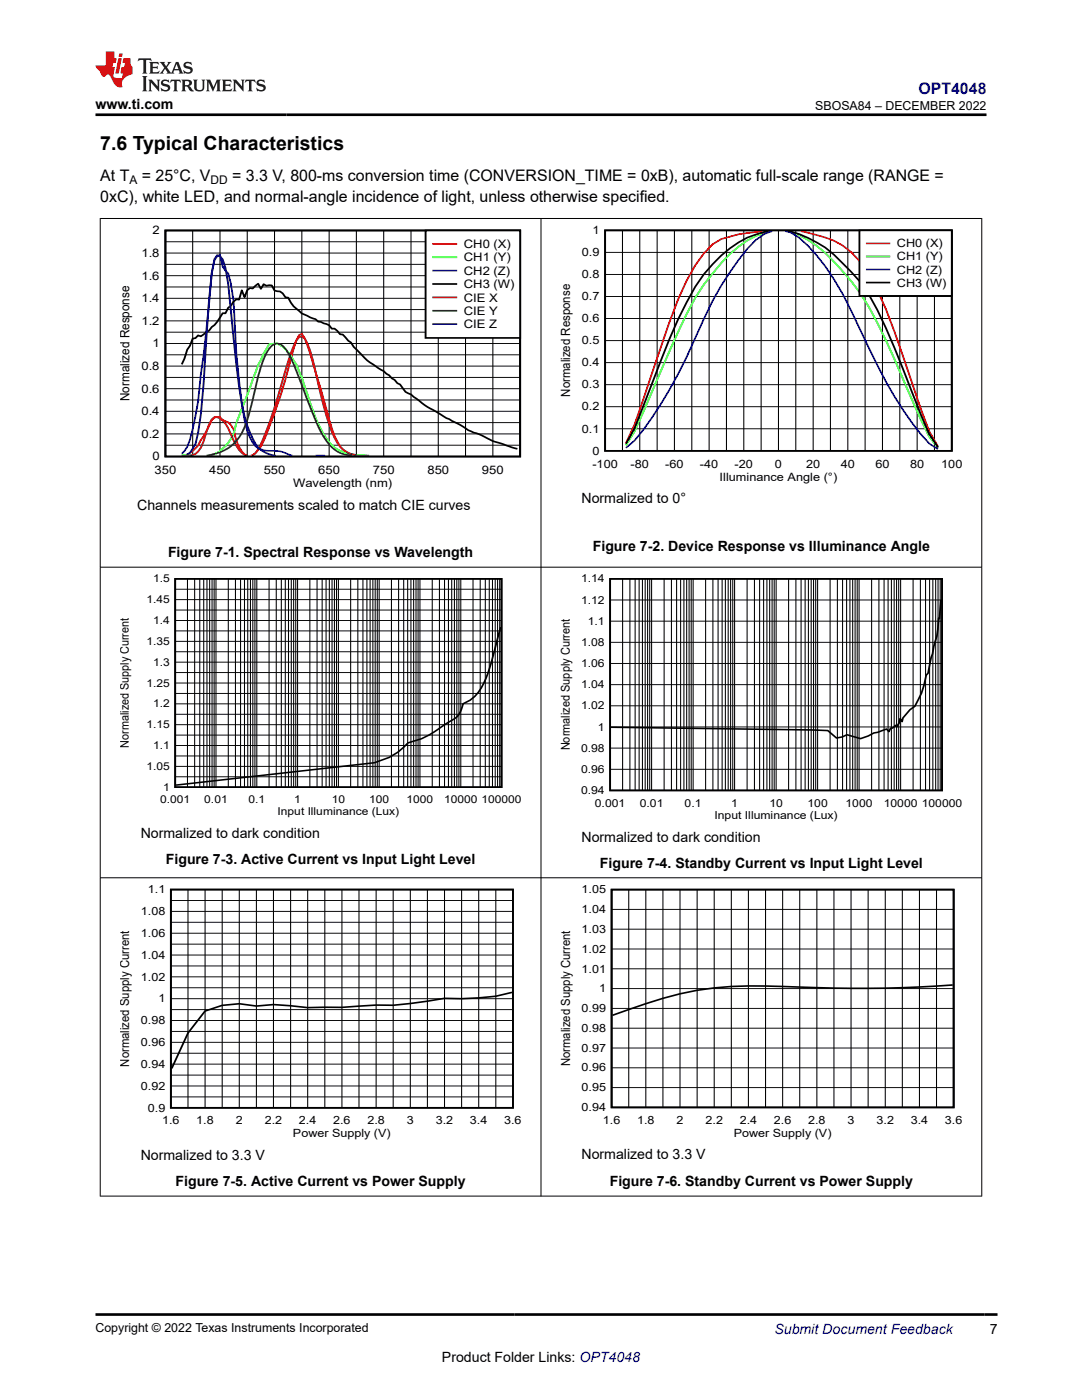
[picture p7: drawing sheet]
<svg xmlns="http://www.w3.org/2000/svg" width="216mm" height="279mm" viewBox="0 0 216 279" stroke-linecap="round" stroke-linejoin="round" font-family="sans-serif">
<path d="M33 46h70.8v45.1h-70.8zM36.3 72.7l.5-1.1 .6-1.8 .5-.8 .5-1.4 .6-.1 .5-.6 .6 .2 1.6-1.1 .6-.7a7.5 7.5 0 0 0 2.1-2.8h.6l.5-1.1 .6-.4 .5-.8 .6-.5 .5 .1 .6-1.9 .5 1.4 .5-1.4 .6-.4 .5 .1 1.1-1 .6 1 .5-.9 .6 .3h1l.6 1 1.1 .2 .5 .4 .6 .7 .5 .1a8.6 8.6 0 0 0 4.9 4.1l.6 .2 .5 .5h.5l1.7 .7 .5 .7h.6l1.1 1.1 .5 .1 1.1 1.2 .5 .4 .6 .8a21.5 21.5 0 0 0 4.9 4.3l1.1 .6 1.1 .8 .5 .6 .5 .3 .6 .7 .5 .2 1.1 1.5 1.1 .5a42.3 42.3 0 0 0 8.2 5.3l1.6 .8a14.5 14.5 0 0 0 4.4 2.1 23.5 23.5 0 0 0 5.4 2.2l1.6 .5" fill="none" stroke="#000" stroke-width=".36"/>
<g fill="none" stroke="#000" stroke-width=".2">
<path d="M33 59.5h70.8M33 57.3h70.8M33 55h70.8M33 52.8h70.8M33 50.5h70.8M33 48.3h70.8M38.4 46v45.1M43.9 46v45.1M49.3 46v45.1M54.8 46v45.1M60.2 46v45.1M65.7 46v45.1"/>
<path d="M71.1 46v45.1M76.6 46v45.1M82 46v45.1M87.5 46v45.1M92.9 46v45.1M98.3 46v45.1M33 79.8h70.8M33 77.6h70.8M33 75.3h70.8M33 73.1h70.8M33 70.8h70.8M33 68.6h70.8"/>
<path d="M33 66.3h70.8M33 64h70.8M33 61.8h70.8M33 88.9h70.8M33 86.6h70.8M33 84.3h70.8M33 82.1h70.8"/>
</g>
<path d="M36.3 90.9a4.3 4.3 0 0 0 3.8-3.1l1.1-1.7 1.1-2.3a1.31 1.31 0 0 1 2.1 0 2.93 2.93 0 0 1 2.2 1.9 8.7 8.7 0 0 0 2.2 5l.5 .2M50 90.9a3.7 3.7 0 0 0 2.1-1.8 111.7 111.7 0 0 0 6.5-19.6l.5-1.6 .6-1 .5-.3a21.7 21.7 0 0 1 2.2 5.7l2.7 9.4a26.1 26.1 0 0 0 2.8 7.4 4.6 4.6 0 0 0 3.8 1.8" fill="none" stroke="#f00" stroke-width=".36"/>
<path d="M36.3 90.8l2.3 .1M41.6 90.9a5.8 5.8 0 0 0 3.9-2.5l1.1-1.8 .6-2.2 4.3-11.6 2.2-4.1a3.1 3.1 0 0 1 2.7 .5 12 12 0 0 1 3.3 4.9l.5 1.3a58.7 58.7 0 0 0 4.4 11.3 7.6 7.6 0 0 0 7.1 4.1l2 .1" fill="none" stroke="#0f0" stroke-width=".36"/>
<path d="M36.3 90.5l1.1-1.3a48.7 48.7 0 0 0 2.7-14.5 344.8 344.8 0 0 0 2.2-20.2l.5-2.6 .6-.8 .5-.2 .5 2.3 1.1 1.3 .6 2.1 .5 3.6a170.7 170.7 0 0 0 2.2 23.7 10.8 10.8 0 0 0 2.2 5.2 6.3 6.3 0 0 0 4.3 .9l1.1 .2 2 .7M63 90.9h1.9" fill="none" stroke="#00f" stroke-width=".36"/>
<path d="M37.9 90.9a2.62 2.62 0 0 0 2.2-1.5l1.6-4.7 .6-1a1.35 1.35 0 0 1 2.1 .2 10.8 10.8 0 0 1 2.2 4 5.1 5.1 0 0 0 2.6 3M71.1 90.9a5.5 5.5 0 0 1-4.3-3.5 85.4 85.4 0 0 1-4.4-15.6l-1.1-3.3-.5-1-.6-.4-.5 .2a12.9 12.9 0 0 0-2.2 4.8 125.1 125.1 0 0 1-5.4 16.5 3.6 3.6 0 0 1-1.8 2.3" fill="none" stroke="#800000" stroke-width=".36"/>
<path d="M41.2 90.9a9.1 9.1 0 0 0 8.1-7.1l1.1-4a43.1 43.1 0 0 1 2.8-9.3 2.45 2.45 0 0 1 2.7-1.8 5.8 5.8 0 0 1 2.1 2.8l2.2 5.4a79.9 79.9 0 0 0 4.4 10.2 6.6 6.6 0 0 0 5.6 3.8" fill="none" stroke="#008000" stroke-width=".36"/>
<path d="M37.4 90.7l.5-.3 1.1-1.8 .5-2.2 .6-3.7 .5-6.1 1.1-16.7 .6-5.4 .5-2.8 .6-.8 .5 .2 .5 .7 .6 1.6 .5 3.2 .6 5.4a191.3 191.3 0 0 0 2.7 21.1 20.5 20.5 0 0 0 2.7 6.2l1.7 1.1 1.8 .5" fill="none" stroke="#000080" stroke-width=".36"/>
<path d="M84.9 46h18.9v21.4h-18.9z" fill-rule="evenodd" fill="#fff"/>
<path d="M84.9 46h18.9v21.4h-18.9zM86.4 56.7h4.6" fill="none" stroke="#000" stroke-width=".36"/>
<path d="M86.4 48.7h4.6" fill="none" stroke="#f00" stroke-width=".36"/>
<path d="M86.4 51.3h4.6" fill="none" stroke="#0f0" stroke-width=".36"/>
<path d="M86.4 54h4.6" fill="none" stroke="#00f" stroke-width=".36"/>
<path d="M86.4 59.3h4.6" fill="none" stroke="#800000" stroke-width=".36"/>
<path d="M86.4 62h4.6" fill="none" stroke="#008000" stroke-width=".36"/>
<path d="M86.4 64.7h4.6" fill="none" stroke="#000080" stroke-width=".36"/>
<path d="M120.7 46h69.2v44h-69.2zM153.3 46.1a17.6 17.6 0 0 0-9.4 4.9 29.7 29.7 0 0 0-6.9 9.4 135.9 135.9 0 0 0-6.9 16.2l-3.5 8.9-1.7 3.1M157.3 46.1a20.9 20.9 0 0 1 10.8 6.4 28.5 28.5 0 0 1 7 9.3 232 232 0 0 1 8.6 20.8l1.7 4 1.8 2.6" fill="none" stroke="#000" stroke-width=".35"/>
<g fill="none" stroke="#000" stroke-width=".2">
<path d="M120.7 59.2h69.2M120.7 54.8h69.2M120.7 50.4h69.2M124.2 46v44M127.7 46v44M131.1 46v44M134.6 46v44M138 46v44M141.5 46v44M145 46v44M148.4 46v44M151.9 46v44"/>
<path d="M155.3 46v44M158.8 46v44M162.3 46v44M165.7 46v44M169.2 46v44M172.6 46v44M176.1 46v44M179.5 46v44M183 46v44M186.5 46v44M120.7 76.8h69.2M120.7 72.4h69.2"/>
<path d="M120.7 68h69.2M120.7 63.6h69.2M120.7 85.6h69.2M120.7 81.2h69.2"/>
</g>
<path d="M152 46.1l-1.2 .2a24.5 24.5 0 0 0-6.9 1.4l-1.7 1.1a29.3 29.3 0 0 0-6.9 11l-1.8 4.6-6.9 20.3-1.7 3.8M159.8 46.1l1.4 .4a19.3 19.3 0 0 1 8.7 3.8 33.4 33.4 0 0 1 6.9 11.4l1.7 4.6 5.2 15.2 1.7 4.6 1.8 3" fill="none" stroke="#f00" stroke-width=".35"/>
<path d="M153.8 46.1a17.9 17.9 0 0 0-9.9 6.4 44.6 44.6 0 0 0-8.6 13.8l-8.7 19.8-1.7 2.8M157.1 46.1a16 16 0 0 1 7.6 4.4 50.7 50.7 0 0 1 12.1 17.4l6.9 15.7 1.7 3.5 1.8 2.3" fill="none" stroke="#0f0" stroke-width=".35"/>
<path d="M154.1 46.1l-1.5 .6-1.8 1.2a49.9 49.9 0 0 0-8.6 12.1l-1.7 3.6a125.1 125.1 0 0 1-8.7 17.1l-3.5 5.1-1.7 2.1-1.7 1.5M156.7 46.1l1.1 .3 1.7 1a42.8 42.8 0 0 1 10.4 14.7l1.7 3.6a96.3 96.3 0 0 0 12.1 20.9l1.7 1.9 1.8 1.1" fill="none" stroke="#00f" stroke-width=".35"/>
<path d="M171.5 46h18.4v13h-18.4z" fill-rule="evenodd" fill="#fff"/>
<path d="M171.5 46h18.4v13h-18.4zM173 56.4h4.5M122 177.5h68.3v43.5h-68.3zM190.1 196.6a302.7 302.7 0 0 1-37.3 .2 65.7 65.7 0 0 0-27.3 4.7l-3.3 1.1" fill="none" stroke="#000" stroke-width=".35"/>
<path d="M173 48.6h4.5" fill="none" stroke="#f00" stroke-width=".35"/>
<path d="M173 51.2h4.5" fill="none" stroke="#0f0" stroke-width=".35"/>
<path d="M173 53.8h4.5" fill="none" stroke="#00f" stroke-width=".35"/>
<path d="M35 115.5h65.1v41.6h-65.1zM121.7 115.5h66.3v42.2h-66.3zM99.9 125.2l-1 3.9a36.5 36.5 0 0 1-2.9 8.2 6.9 6.9 0 0 1-3.6 3.2 4.3 4.3 0 0 1-2.8 3.6l-2.1 1.4a15.9 15.9 0 0 1-6.1 2.8 12.4 12.4 0 0 1-6.7 3.9l-39.6 4.5M187.8 120.1l-.1-.2-.2 3.5h-.2a14.9 14.9 0 0 1-1 5.6l-1.1 5.4-.4 .3a15.9 15.9 0 0 1-2.2 6.3l-1 .6-1.4 1.7-.2 .7-.4-.6-.2 .9-.5 .8-.2-.3-.6 .5h-.4l-.3 .7-.5-.5-1.7 .6-.9 .2-1 .6-1.6 .5-2.7-.8-.9 .5-1.2 .2-1.7-1.5-43.3-.7" fill="none" stroke="#000" stroke-width=".33"/>
<g fill="none" stroke="#000" stroke-width=".2">
<path d="M19.9 43.6h176.1M20 43.5v195.3M107.9 43.5v195.3M195.9 43.5v195.3M19.9 113.2h176.1M35 119.7h65.1M35 117.6h65.1M37.4 115.5v41.6M38.8 115.5v41.6M39.9 115.5v41.6M40.7 115.5v41.6M41.3 115.5v41.6"/>
<path d="M41.8 115.5v41.6M42.3 115.5v41.6M42.7 115.5v41.6M43.1 115.5v41.6M45.6 115.5v41.6M47 115.5v41.6M48 115.5v41.6M48.8 115.5v41.6M49.4 115.5v41.6M50 115.5v41.6M50.4 115.5v41.6M50.9 115.5v41.6"/>
<path d="M51.2 115.5v41.6M53.7 115.5v41.6M55.1 115.5v41.6M56.1 115.5v41.6M56.9 115.5v41.6M57.6 115.5v41.6M58.1 115.5v41.6M58.6 115.5v41.6M59 115.5v41.6M59.4 115.5v41.6M61.8 115.5v41.6M63.3 115.5v41.6"/>
<path d="M64.3 115.5v41.6M65.1 115.5v41.6M65.7 115.5v41.6M66.3 115.5v41.6M66.7 115.5v41.6M67.1 115.5v41.6M67.5 115.5v41.6M70 115.5v41.6M71.4 115.5v41.6M72.4 115.5v41.6M73.2 115.5v41.6M73.8 115.5v41.6"/>
<path d="M74.4 115.5v41.6M74.9 115.5v41.6M75.3 115.5v41.6M75.7 115.5v41.6M78.1 115.5v41.6M79.5 115.5v41.6M80.6 115.5v41.6M81.3 115.5v41.6M82 115.5v41.6M82.5 115.5v41.6M83 115.5v41.6M83.4 115.5v41.6"/>
<path d="M83.8 115.5v41.6M86.2 115.5v41.6M87.7 115.5v41.6M88.7 115.5v41.6M89.5 115.5v41.6M90.1 115.5v41.6M90.7 115.5v41.6M91.2 115.5v41.6M91.6 115.5v41.6M91.9 115.5v41.6M94.4 115.5v41.6M95.8 115.5v41.6"/>
<path d="M96.8 115.5v41.6M97.6 115.5v41.6M98.3 115.5v41.6M98.8 115.5v41.6M99.3 115.5v41.6M99.7 115.5v41.6M121.7 119.7h66.3M124.2 115.5v42.3M125.7 115.5v42.3M126.7 115.5v42.3M127.5 115.5v42.3M128.2 115.5v42.3"/>
<path d="M128.7 115.5v42.3M129.2 115.5v42.3M129.6 115.5v42.3M130 115.5v42.3M132.5 115.5v42.3M134 115.5v42.3M135 115.5v42.3M135.8 115.5v42.3M136.5 115.5v42.3M137 115.5v42.3M137.5 115.5v42.3M137.9 115.5v42.3"/>
<path d="M138.3 115.5v42.3M140.8 115.5v42.3M142.3 115.5v42.3M143.3 115.5v42.3M144.1 115.5v42.3M144.7 115.5v42.3M145.3 115.5v42.3M145.8 115.5v42.3M146.2 115.5v42.3M146.6 115.5v42.3M149.1 115.5v42.3M150.5 115.5v42.3"/>
<path d="M151.6 115.5v42.3M152.4 115.5v42.3M153 115.5v42.3M153.6 115.5v42.3M154.1 115.5v42.3M154.5 115.5v42.3M154.9 115.5v42.3M157.4 115.5v42.3M158.8 115.5v42.3M159.8 115.5v42.3M160.7 115.5v42.3M161.3 115.5v42.3"/>
<path d="M161.9 115.5v42.3M162.3 115.5v42.3M162.8 115.5v42.3M163.1 115.5v42.3M165.6 115.5v42.3M167.1 115.5v42.3M168.1 115.5v42.3M168.9 115.5v42.3M169.6 115.5v42.3M170.1 115.5v42.3M170.6 115.5v42.3M171 115.5v42.3"/>
<path d="M171.4 115.5v42.3M173.9 115.5v42.3M175.4 115.5v42.3M176.4 115.5v42.3M177.2 115.5v42.3M177.9 115.5v42.3M178.4 115.5v42.3M178.9 115.5v42.3M179.3 115.5v42.3M179.7 115.5v42.3M182.2 115.5v42.3M183.7 115.5v42.3"/>
<path d="M184.7 115.5v42.3M185.5 115.5v42.3M186.1 115.5v42.3M186.7 115.5v42.3M187.2 115.5v42.3M187.6 115.5v42.3M35 138.4h65.1M35 136.3h65.1M35 134.2h65.1M35 132.1h65.1M35 130.1h65.1M35 128h65.1"/>
<path d="M35 125.9h65.1M35 123.8h65.1M35 121.7h65.1M121.7 136.6h66.3M121.7 132.4h66.3M121.7 128.2h66.3M121.7 124h66.3M35 155h65.1M35 152.9h65.1M35 150.9h65.1M35 148.8h65.1M35 146.7h65.1"/>
<path d="M35 144.6h65.1M35 142.6h65.1M35 140.5h65.1M121.7 153.5h66.3M121.7 149.3h66.3M121.7 145.1h66.3M121.7 140.9h66.3M19.9 175.2h176.1M34.1 179.7h68.3M37.5 177.5v43.6M40.9 177.5v43.6M44.3 177.5v43.6"/>
<path d="M47.7 177.5v43.6M51.2 177.5v43.6M54.6 177.5v43.6M58 177.5v43.6M61.4 177.5v43.6M64.8 177.5v43.6M68.2 177.5v43.6M71.6 177.5v43.6M75.1 177.5v43.6M78.5 177.5v43.6M81.9 177.5v43.6M85.3 177.5v43.6"/>
<path d="M88.7 177.5v43.6M92.1 177.5v43.6M95.5 177.5v43.6M98.9 177.5v43.6M125.5 177.5v43.5M128.9 177.5v43.5M132.3 177.5v43.5M135.7 177.5v43.5M139.1 177.5v43.5M142.5 177.5v43.5M145.9 177.5v43.5M149.3 177.5v43.5"/>
<path d="M152.8 177.5v43.5M156.2 177.5v43.5M159.6 177.5v43.5M163 177.5v43.5M166.4 177.5v43.5M169.8 177.5v43.5M173.2 177.5v43.5M176.6 177.5v43.5M180 177.5v43.5M183.5 177.5v43.5M186.9 177.5v43.5M34.1 199.3h68.3"/>
<path d="M34.1 197.1h68.3M34.1 194.9h68.3M34.1 192.8h68.3M34.1 190.6h68.3M34.1 188.4h68.3M34.1 186.2h68.3M34.1 184.1h68.3M34.1 181.9h68.3M122 197.3h68.3M122 193.3h68.3M122 189.4h68.3M122 185.4h68.3"/>
<path d="M122 181.5h68.3M34.1 218.9h68.3M34.1 216.7h68.3M34.1 214.6h68.3M34.1 212.4h68.3M34.1 210.2h68.3M34.1 208h68.3M34.1 205.8h68.3M34.1 203.7h68.3M34.1 201.5h68.3M122 217.1h68.3M122 213.1h68.3"/>
<path d="M122 209.2h68.3M122 205.2h68.3M122 201.2h68.3M19.9 238.7h176.1"/>
</g>
<path d="M34.1 177.5h68.2v43.6h-68.2zM102.2 198.1l-3.3 .7-6.8 .5-3.4-.1-6.8 1.1-3.4 .3h-3.4l-6.9 .4-6.8 .1-6.8-.6-3.4 .3-3.5-.5-3.4 .3-3.4 1.2-3.4 4.4-3.2 7" fill="none" stroke="#000" stroke-width=".34"/>
<path d="M27.7 11.6l-.2 .6 .5-.2h.6v.1v2.2l-.2 .4h1l-.2-.4v-2.2v-.1h.5l.5 .2-.1-.6zM29.8 12.4l.2 .3v1.6l-.2 .4h1.9l.1-.6a1.08 1.08 0 0 1-1.3 .2v-.7h.6l.4 .2v-.7l-.4 .2h-.6v-.5l.2-.2a1 1 0 0 1 1 .3l-.1-.5zM31.8 12.4l1 1.1-1 1.2h.9l-.2-.2 .4-.8 .5 .8-.2 .2h1.6l-.2-.2 .1-.5h1l.1 .5-.1 .2h.9l-.2-.4-.8-1.9h-.5l-1 2.1-.8-1.1 .9-1h-.8l.2 .2-.5 .6-.3-.6 .1-.2zM35.2 12.8l.4 1h-.8zM36.8 12.5a.65 .65 0 0 0-.2 .7 .65 .65 0 0 0 .6 .5l.7 .1 .1 .3a.79 .79 0 0 1-.7 .4 .79 .79 0 0 1-.7-.5l.1 .7 .2-.1a.93 .93 0 0 0 1.1 0 .93 .93 0 0 0 .4-.9 1.46 1.46 0 0 0-1.2-.6l-.1-.3a1.09 1.09 0 0 1 1.2 .2l-.2-.6-.1 .1-.6-.2zM28.4 15.2l.2 .4v2.2l-.2 .4h1l-.2-.4v-2.2l.2-.4zM29.6 15.9l.2 .4v1.5l-.2 .4h.8l-.3-.4v-1.3l1.7 1.8v-2l.2-.4h-.8l.2 .2 .1 1.1-1.2-1.3zM32.3 16a.65 .65 0 0 0-.2 .8 .65 .65 0 0 0 .7 .4l.6 .2 .1 .2a.79 .79 0 0 1-.7 .4 .79 .79 0 0 1-.7-.5l.1 .7 .2-.1a.93 .93 0 0 0 1.1 .1 .93 .93 0 0 0 .4-1 1.46 1.46 0 0 0-1.2-.5l-.1-.4a1.09 1.09 0 0 1 1.2 .2l-.2-.6-.1 .1-.6-.1zM34.1 15.9l-.1 .6a.63 .63 0 0 1 .7-.3l.1 1.6-.3 .4h1l-.2-.4v-1.6a.66 .66 0 0 1 .8 .3l-.1-.6zM36.2 15.9l.2 .4v1.5l-.2 .4h.9l-.2-.2v-.7h.5l.1 .2a.79 .79 0 0 0 1.2 .6l-1-.9a.61 .61 0 0 0 .6-.6 .61 .61 0 0 0-.5-.7zM36.9 16.2h.2a.47 .47 0 0 1 .5 .1 .47 .47 0 0 1 .1 .5l-.2 .1-.6 .1zM38.5 15.9l.2 .2a2.27 2.27 0 0 0 .4 2 1.04 1.04 0 0 0 1.7-.7v-1.3l.2-.2h-.8l.2 .4v1.1a.6 .6 0 0 1-.6 .6 .6 .6 0 0 1-.6-.6v-1.1l.3-.4zM41.1 15.9l.2 .4v1.5l-.2 .4h.7l-.2-.4v-1.4l.9 1.9 .8-1.9v1.4l-.2 .4h1l-.3-.4v-1.5l.3-.4h-.8l-.7 1.5-.7-1.5zM44.3 15.9l.2 .4v1.5l-.2 .4h1.9l.1-.6a1.09 1.09 0 0 1-1.3 .2v-.7h.6l.4 .2v-.6l-.4 .2h-.6v-.6l.2-.1a1.01 1.01 0 0 1 1 .3l-.1-.6zM46.4 15.9l.3 .4v1.5l-.3 .4h.8l-.2-.4v-1.3l1.6 1.8v-2l.2-.4h-.7l.2 .2v1.1l-1.2-1.3zM49 15.9l-.1 .6a.63 .63 0 0 1 .8-.3v1.6l-.3 .4h1l-.2-.4v-1.6a.66 .66 0 0 1 .8 .3l-.1-.6zM51.4 16a.65 .65 0 0 0-.2 .8 .65 .65 0 0 0 .6 .4l.6 .2 .2 .2a.79 .79 0 0 1-.8 .4 .79 .79 0 0 1-.6-.5l.1 .7 .2-.1a.93 .93 0 0 0 1 .1 .93 .93 0 0 0 .5-1 1.46 1.46 0 0 0-1.3-.5l-.1-.4a1.09 1.09 0 0 1 1.3 .2l-.2-.6-.2 .1-.5-.1z" fill="#231f20"/>
<path d="M21.1 10.3v2.7h-2.1l.1 .4 .9 1a.95 .95 0 0 0 .9 .9 .59 .59 0 0 1 .6-.4 .59 .59 0 0 1 .5 .3l.4 .8a1.59 1.59 0 0 0 2.1 1.4 1.61 1.61 0 0 1 1-2.3l1-.3-.1-1.5a1.59 1.59 0 0 1-.4-1.7h-1.4l-.2 .9h.5l-.1 .9h-.5l-.2 .9v.3l.4 .1-.2 .9h-.6a.73 .73 0 0 1-1.1-.7l.3-1.5h-.5l.2-.9h.5l.2-.9h-.5v-1.3zM23.6 11.6l-.6 3.1h.7l.6-3.1zM23.8 10.7l-.1 .6h.7l.1-.6z" fill="#ed1c24"/>
<path d="M19 22.9h177.8M19.1 262.3h179.9" fill="none" stroke="#000" stroke-width=".53"/>
<text font-size="3.9" x="20" y="29.9">7.6 Typical Characteristics</text>
<text font-size="3.2" fill="#00f" x="183.3" y="18.7">OPT4048</text>
<g font-size="3.2">
<text x="20" y="40.3">0xC), white LED, and normal-angle incidence of light, unless otherwise specified.</text>
<text x="20" y="36.1">At T</text>
<text x="28.3" y="36.1">= 25°C, V</text>
<text x="46.3" y="36.1">= 3.3 V, 800-ms conversion time (CONVERSION_TIME = 0xB), automatic full-scale range (RANGE =</text>
</g>
<g font-size="2.8">
<text x="19" y="21.8">www.ti.com</text>
<text x="27.4" y="101.7">Channels measurements scaled to match CIE curves</text>
<text x="116" y="100.4">Normalized to 0°</text>
<text x="33.5" y="111.2">Figure 7-1. Spectral Response vs Wavelength</text>
<text x="118.3" y="109.9">Figure 7-2. Device Response vs Illuminance Angle</text>
<text x="28.1" y="167.2">Normalized to dark condition</text>
<text x="116" y="168">Normalized to dark condition</text>
<text x="33.1" y="172.4">Figure 7-3. Active Current vs Input Light Level</text>
<text x="119.7" y="173.2">Figure 7-4. Standby Current vs Input Light Level</text>
<text x="28.1" y="231.5">Normalized to 3.3 V</text>
<text x="116" y="231.4">Normalized to 3.3 V</text>
<text x="35" y="236.7">Figure 7-5. Active Current vs Power Supply</text>
<text x="121.7" y="236.6">Figure 7-6. Standby Current vs Power Supply</text>
<text x="197.5" y="266.1">7</text>
<text x="88.2" y="271.7">Product Folder Links: OPT4048</text>
</g>
<text font-size="2.8" fill="#00f" x="154.5" y="266.2">Submit Document Feedback</text>
<text font-size="2.6" x="25.8" y="80" transform="rotate(-90 25.8 80)">Normalized Response</text>
<g font-size="2.5">
<text x="162.7" y="21.9">SBOSA84 – DECEMBER 2022</text>
<text x="113.7" y="79.2" transform="rotate(-90 113.7 79.2)">Normalized Response</text>
<text x="25.8" y="212.8" transform="rotate(-90 25.8 212.8)">Normalized Supply Current</text>
<text x="113.7" y="212.8" transform="rotate(-90 113.7 212.8)">Normalized Supply Current</text>
<text x="19" y="265.9">Copyright © 2022 Texas Instruments Incorporated</text>
</g>
<g font-size="2.4">
<text x="25.8" y="36.7">A</text>
<text x="42" y="36.7">DD</text>
<text x="25.7" y="149.2" transform="rotate(-90 25.7 149.2)">Normalized Supply Current</text>
<text x="113.7" y="149.8" transform="rotate(-90 113.7 149.8)">Normalized Supply Current</text>
</g>
<g font-size="2.3">
<text x="30.4" y="46.8">2</text>
<text x="118.2" y="46.7">1</text>
<text x="28.2" y="51.3">1.8</text>
<text x="92.6" y="49.5">CH0 (X)</text>
<text x="92.6" y="52.2">CH1 (Y)</text>
<text x="116.1" y="51.1">0.9</text>
<text x="178.9" y="49.4">CH0 (X)</text>
<text x="178.9" y="52">CH1 (Y)</text>
<text x="28.2" y="55.8">1.6</text>
<text x="92.6" y="54.8">CH2 (Z)</text>
<text x="92.6" y="57.5">CH3 (W)</text>
<text x="116.1" y="59.9">0.7</text>
<text x="116.1" y="55.5">0.8</text>
<text x="178.9" y="54.6">CH2 (Z)</text>
<text x="178.9" y="57.2">CH3 (W)</text>
<text x="28.2" y="64.8">1.2</text>
<text x="28.2" y="60.3">1.4</text>
<text x="92.6" y="60.2">CIE X</text>
<text x="92.6" y="62.8">CIE Y</text>
<text x="92.6" y="65.5">CIE Z</text>
<text x="116.1" y="64.3">0.6</text>
<text x="30.4" y="69.3">1</text>
<text x="116.1" y="68.7">0.5</text>
<text x="28.2" y="73.8">0.8</text>
<text x="116.1" y="77.5">0.3</text>
<text x="116.1" y="73.1">0.4</text>
<text x="28.2" y="82.8">0.4</text>
<text x="28.2" y="78.3">0.6</text>
<text x="116.1" y="81.9">0.2</text>
<text x="28.2" y="87.4">0.2</text>
<text x="116.1" y="86.3">0.1</text>
<text x="30.4" y="91.9">0</text>
<text x="30.8" y="94.5">350</text>
<text x="41.7" y="94.5">450</text>
<text x="52.6" y="94.5">550</text>
<text x="63.5" y="94.5">650</text>
<text x="74.4" y="94.5">750</text>
<text x="85.3" y="94.5">850</text>
<text x="96.2" y="94.5">950</text>
<text x="118.2" y="93.3">-100</text>
<text x="118.2" y="90.7">0</text>
<text x="125.8" y="93.3">-80</text>
<text x="132.8" y="93.3">-60</text>
<text x="139.7" y="93.3">-40</text>
<text x="143.6" y="95.9">Illuminance Angle (°)</text>
<text x="146.6" y="93.3">-20</text>
<text x="154.6" y="93.3">0</text>
<text x="160.8" y="93.3">20</text>
<text x="167.8" y="93.3">40</text>
<text x="174.7" y="93.3">60</text>
<text x="181.6" y="93.3">80</text>
<text x="187.8" y="93.3">100</text>
<text x="58.5" y="97.2">Wavelength (nm)</text>
<text x="29.5" y="178.3">1.1</text>
<text x="116" y="178.3">1.05</text>
<text x="28.1" y="182.6">1.08</text>
<text x="116" y="182.2">1.04</text>
<text x="28.1" y="191.3">1.04</text>
<text x="28.1" y="187">1.06</text>
<text x="116" y="190.1">1.02</text>
<text x="116" y="186.2">1.03</text>
<text x="28.1" y="195.7">1.02</text>
<text x="116" y="194.1">1.01</text>
<text x="31.6" y="200.1">1</text>
<text x="116" y="202">0.99</text>
<text x="119.5" y="198">1</text>
<text x="28.1" y="208.8">0.96</text>
<text x="28.1" y="204.4">0.98</text>
<text x="116" y="209.9">0.97</text>
<text x="116" y="205.9">0.98</text>
<text x="28.1" y="213.1">0.94</text>
<text x="116" y="213.8">0.96</text>
<text x="28.1" y="217.5">0.92</text>
<text x="29.5" y="221.8">0.9</text>
<text x="116" y="221.7">0.94</text>
<text x="116" y="217.8">0.95</text>
<text x="32.4" y="224.4">1.6</text>
<text x="39.2" y="224.4">1.8</text>
<text x="47" y="224.4">2</text>
<text x="52.8" y="224.4">2.2</text>
<text x="58.5" y="227">Power Supply (V)</text>
<text x="59.7" y="224.4">2.4</text>
<text x="66.5" y="224.4">2.6</text>
<text x="73.3" y="224.4">2.8</text>
<text x="81.2" y="224.4">3</text>
<text x="87" y="224.4">3.2</text>
<text x="93.8" y="224.4">3.4</text>
<text x="100.6" y="224.4">3.6</text>
<text x="120.3" y="224.3">1.6</text>
<text x="127.1" y="224.3">1.8</text>
<text x="135" y="224.3">2</text>
<text x="140.8" y="224.3">2.2</text>
<text x="146.4" y="226.9">Power Supply (V)</text>
<text x="147.6" y="224.3">2.4</text>
<text x="154.4" y="224.3">2.6</text>
<text x="161.3" y="224.3">2.8</text>
<text x="169.1" y="224.3">3</text>
<text x="174.9" y="224.3">3.2</text>
<text x="181.7" y="224.3">3.4</text>
<text x="188.5" y="224.3">3.6</text>
</g>
<g font-size="2.2">
<text x="30.6" y="116.2">1.5</text>
<text x="115.9" y="116.2">1.14</text>
<text x="29.2" y="120.4">1.45</text>
<text x="30.6" y="124.5">1.4</text>
<text x="115.9" y="120.5">1.12</text>
<text x="117.3" y="124.7">1.1</text>
<text x="29.2" y="128.7">1.35</text>
<text x="115.9" y="128.9">1.08</text>
<text x="29.2" y="137">1.25</text>
<text x="30.6" y="132.9">1.3</text>
<text x="115.9" y="137.4">1.04</text>
<text x="115.9" y="133.1">1.06</text>
<text x="30.6" y="141.2">1.2</text>
<text x="115.9" y="141.6">1.02</text>
<text x="29.2" y="145.3">1.15</text>
<text x="30.6" y="149.5">1.1</text>
<text x="119.3" y="145.8">1</text>
<text x="29.2" y="153.7">1.05</text>
<text x="115.9" y="154.3">0.96</text>
<text x="115.9" y="150">0.98</text>
<text x="32" y="160.3">0.001</text>
<text x="32.6" y="157.8">1</text>
<text x="40.8" y="160.3">0.01</text>
<text x="49.6" y="160.3">0.1</text>
<text x="58.7" y="160.3">1</text>
<text x="66.2" y="160.3">10</text>
<text x="73.7" y="160.3">100</text>
<text x="81.1" y="160.3">1000</text>
<text x="88.6" y="160.3">10000</text>
<text x="96.1" y="160.3">100000</text>
<text x="115.9" y="158.5">0.94</text>
<text x="118.7" y="161">0.001</text>
<text x="127.7" y="161">0.01</text>
<text x="136.6" y="161">0.1</text>
<text x="145.9" y="161">1</text>
<text x="153.5" y="161">10</text>
<text x="161.1" y="161">100</text>
<text x="168.7" y="161">1000</text>
<text x="176.3" y="161">10000</text>
<text x="183.9" y="161">100000</text>
<text x="55.4" y="162.7">Input Illuminance (Lux)</text>
<text x="142.6" y="163.5">Input Illuminance (Lux)</text>
</g>
</svg>
